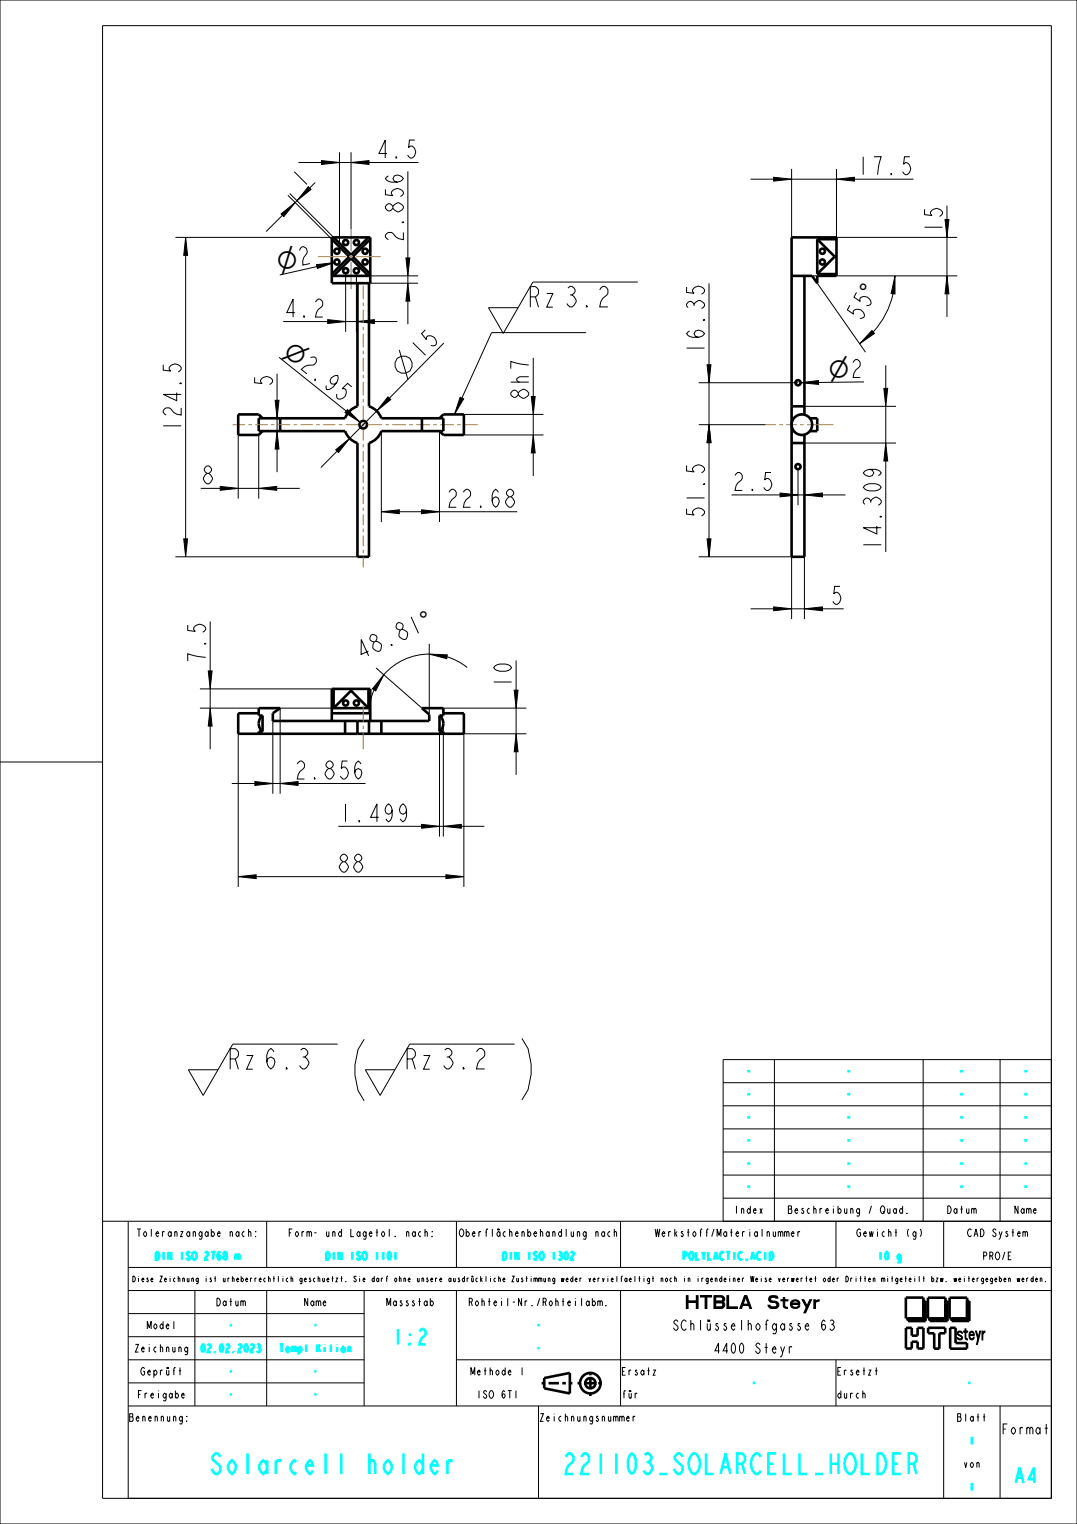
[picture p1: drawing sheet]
<svg xmlns="http://www.w3.org/2000/svg" width="210mm" height="297mm" viewBox="0 0 210 297" stroke-linecap="round" stroke-linejoin="round" font-family="sans-serif">
<path d="M105.6 269.6h6M112.6 269.6h5M115.1 272.1v-5" fill="none" stroke="#000" stroke-width=".51" stroke-dasharray=".7 .7 2 .7" stroke-linecap="butt"/>
<g fill="none" stroke="#000" stroke-width=".51">
<path d="M64.7 46.6l3.4 3.4-3.4 3.4M64.7 46.3h7.5v8.9h-7.5zM64.7 53.8h7.5M65.1 46.3l3.3 3.4 3.4-3.4M65.1 53.8l3.3-3.4 3.4 3.4M69.7 55.2v24M71.9 55.2v24M72.2 46.6l-3.4 3.4 3.4 3.4M154.4 53.8h4l1 1.4v-1.4h3.7v-7.5h-8.7v32.9M156.9 53.8v25.4M159.4 46.6v6.8M159.4 46.6l3.3 3.4"/>
<path d="M159.4 53.4h3.7M159.4 46.6h3.7M162.7 50l-3.3 3.4M162.7 50h.4M46.4 80.8h4l.8 .7M50.4 81.5h4.2v2.5h-4.2zM51.2 84l-.8 .8h-4M69.7 86.3v22.2h2.2v-22.2M82.3 81.5h4.1v2.5h-4.1zM85.7 84l.7 .8h4M90.4 80.8h-4l-.7 .7M154.4 86.3v22.2h2.5v-22.2"/>
<path d="M154.4 84h.4M154.4 81.5h.4M157.9 81.5h1.5v2.5h-1.5M51.2 139.4h-.8v-1.4h4.2l-1.4 1v1.5M51.2 139.4v3.2M51.2 139.4a2 2 0 0 0 0 3.2M64.7 139h7.5M64.7 138h7.5M65.1 134.3v3.7l3.3-3.4M68.4 134.3v.3M71.8 134.3v3.7l-3.4-3.4M85.7 139.4a2 2 0 0 1 0 3.2"/>
<path d="M85.7 139.4h.7v-1.4h-4.1l1.4 1.3v1.2M85.7 139.4v3.2M51.2 142.6h-.8v.4M64.7 140.5v-6.2h7.5v6.2M69.7 140.5h2.2v2.5h-2.2zM85.7 142.6h.7v.4M176.6 252.9h3.4v4h-3.4zM176.6 258.8h1.2v1.5h1.1v-1.5h1.2v4h-1.2v-1.3h-1.1v1.3h-1.2zM180 253.5h.5v4h-3.5v-.6M180.9 252.9h3.4v4.1h-3.4zM181 258.8h3.3v1h-1.1v3h-1v-3h-1.2zM184.3 253.5h.4v3.9h-3.4v-.4"/>
<path d="M185.2 252.9h3.4v4.1h-3.4zM186.3 258.8h-1v4h3.2M188.6 253.5h.4v3.9h-3.4v-.4M106.1 268.6l5-1v4l-5-1z"/>
<circle cx="70.8" cy="82.8" r=".74"/>
<circle cx="115.1" cy="269.6" r="2"/>
<circle cx="115.1" cy="269.6" r="1"/>
</g>
<g fill="none" stroke="#000" stroke-width=".19">
<path d="M0 0h210v297h-210zM20 5h185v287h-185zM56.1 38.1l8.6 8.5M56.5 37.7l8.6 8.6M57.9 39.1l-.3 .4M58.2 31.7h4.5M60.1 36.4l.5 .5-2.7 2.2zM62.7 31.3l3.5 .4-3.5 .3zM66.2 29.7v19.3M66.2 31.7h2.2M68.4 31.7l3.5-.4v.7zM68.4 29.7v15"/>
<path d="M71.9 31.7h9.7M79.5 33.4v16.9M146.4 34.9h4.5M150.9 34.5l3.5 .4-3.5 .4zM154.4 32.9v13.4M154.4 34.9h8.7M163.1 34.9l3.5-.4v.8zM163.1 32.9v13.4h23.5M166.6 34.9h11.5M34.2 46.3h30.5M36.2 46.3l.4 3.5h-.8zM36.2 49.8v55.2"/>
<path d="M54.8 41.7l2.8-2.2-2.3 2.7zM55.1 41.9l-3.2 3.2M61.7 51.6l3.5-.4-3.3 1.1zM67.4 53.3v11.4M69.5 53.3v11.4M72.2 55.2h9.3M72.2 53.8h9.3M79.2 50.3h.7l-.4 3.5zM79.5 55.2l.4 3.5h-.7zM79.5 53.8v1.4M79.5 58.7v4.5M138.2 55.2v15.9"/>
<path d="M158.4 53.8h1M159.4 55.2l9.4 13.4M163.1 53.8h23.5M174.1 57.2a16.2 16.2 0 0 1-3.8 7.5M174.5 53.8v3.5l-.7-.1zM184.6 53.8l.4 3.5h-.7zM184.6 46.3v7.5M184.6 57.3v4.5M53.6 78h.8l-.4 3.5zM54.4 69.7l13.1 10.4M55.2 62.7h8.7M63.9 62.3l3.5 .4-3.5 .3z"/>
<path d="M67.4 62.7h2.1M67.7 79.8l2.5 2.5-2.9-1.9zM69.5 62.7l3.5-.4v.7zM73 62.7h4.5M75.7 77.3l.5 .6-2.7 2.2zM77.8 68.2l1.7 5.7M86.5 66.9l-10.6 10.7M103.6 77.3h.7l-.3 3.5zM104 69.7v7.6M136.2 74.6h19.4M137.9 71.1h.7l-.4 3.5zM138.2 74.6v8.2"/>
<path d="M155.6 74.1l.3 .1 .2 .4M156.1 74.6l3.5-.4v.7zM156.9 79.2h17.8M166.3 70.7l.5-.6h.4l.5 .5a1.35 1.35 0 0 1-.8 1.5l-.4 .6-.1 .9h1.4M168.5 74.4l-8.9 .1M170 64.4l.5 .6-2.9 2zM172.3 75.7h.8l-.4 3.5zM172.7 71.2v4.5M172.7 79.2v7.1M42.9 94.8l3.5 .4-3.5 .3zM46.4 84.8v12.4M46.4 95.2h4"/>
<path d="M50.4 95.2l3.5-.4v.7zM50.4 84.8v12.4M53.9 95.2h4.5M54 84l.4 3.5h-.8zM54 81.5v2.5M54 87.5v4.5M65.5 87.7l2.7-2.3-2.2 2.8zM65.7 87.9l-3.1 3.2M73.5 80.1l-5.3 5.3M74.4 99.7l3.5-.3v.7zM74.4 84v17.7M77.9 99.7h4.3"/>
<path d="M82.2 99.4l3.5 .3-3.5 .4zM85.7 99.7h15.2M85.7 84v17.7M90.4 84.8h15.6M90.4 80.8h15.6M104 84.8l.3 3.5h-.7zM104 80.8v4M104 88.3v4.5M136.2 82.8h13.1M138.2 82.8l.4 3.5h-.7zM138.2 86.3v22.2M142.6 96.5h9.5"/>
<path d="M152.1 96.1l3.5 .4-3.5 .3zM155.6 96.5h1.3M155.6 91.4v7.1M156.9 96.5l3.5-.4v.7zM156.9 86.3h17.8M160.4 96.5h4.5M172.7 86.3l.4 3.5h-.8zM172.7 89.8v17.8M34.2 108.5h35.5M35.8 105h.8l-.4 3.5zM136.2 108.5h18.2v12.1M137.9 105h.7l-.4 3.5z"/>
<path d="M146.4 118.6h4.5M150.9 118.3l3.5 .3-3.5 .4zM154.4 118.6h2.5M156.9 118.6l3.5-.3v.7zM156.9 108.5v12.1M160.4 118.6h4.1M39 138h11.4M39 134.3h25.7M40.6 130.8h.8l-.4 3.5zM41 138l.4 3.5h-.8zM41 121.1v9.7M41 134.3v3.7"/>
<path d="M64.7 138h-10.1v16.7M72.9 134.4l-.6 1.9-.4 2.5M73.3 130.2l9 7.8M74.8 131.5l-1.5 3.1-.7-.4zM83.7 127.5l3.5 .1-.1 .8zM83.7 127.5a11.8 11.8 0 0 0-8.9 4M83.7 125.5v13.8M86.4 138h16.2M87.2 128l1.7 .7 2.2 1.4M100.3 134.5h.7l-.4 3.5zM100.6 138v5M0 148.5h20"/>
<path d="M41 141.5v4.5M45.2 152.7h4.5M46.4 143v29.8M49.7 152.3l3.5 .4-3.5 .4zM53.2 140.5v14.2M53.2 152.7h1.4M54.6 152.7l3.5-.4v.8zM58.1 152.7h13.2M85.7 142.6v20.4M86.4 141v1.6M86.4 143v20M100.6 143l.4 3.5h-.7z"/>
<path d="M100.6 146.5v4.5M102.6 143h-12.2v29.8M46.4 170.8l3.5-.3v.7zM49.9 170.8h37M66 161h16.2M82.2 160.7l3.5 .3-3.5 .4zM85.7 161h.7M86.4 161l3.5-.3v.7zM86.9 170.5l3.5 .3-3.5 .4zM89.9 161h4.5M141 211h64M141 215.5h64"/>
<path d="M151 206.5v31.5M180 206.5v31.5M195 206.5v31.5M205 206.5h-64v31.5M20 238h185M25 238v54M52 238v9M89 238v9M121 238v9M141 220h64M141 224.5h64M141 229h64"/>
<path d="M141 233.5h64M163 238v9M184 238v9M25 247h180M25 251.5h180M25 256h46M38 251.5v22.5M52 251.5v22.5M71 251.5v22.5M89 251.5v22.5M121 251.5v22.5M177.1 256.9l-.1 .1"/>
<path d="M177.2 256.9l-.2 .2M177.3 256.9l-.3 .3M177.4 256.9l-.4 .4M177.5 256.9l-.5 .5M177.6 256.9l-.6 .5M177.6 256.9l-.5 .6M177.7 256.9l-.5 .6M177.8 256.9l-.5 .6M177.9 256.9l-.5 .6M178 256.9l-.5 .6M178.1 256.9l-.5 .6M178.2 256.9l-.5 .6"/>
<path d="M178.3 256.9l-.5 .6M178.4 256.9l-.6 .6M178.5 256.9l-.6 .6M178.5 256.9l-.5 .6M178.6 256.9l-.5 .6M178.7 256.9l-.5 .6M178.8 256.9l-.5 .6M178.9 256.9l-.5 .6M179 256.9l-.5 .6M179.1 256.9l-.5 .6M179.2 256.9l-.5 .6M179.3 256.9l-.6 .6"/>
<path d="M179.4 256.9l-.6 .6M179.4 256.9l-.5 .6M179.5 256.9l-.5 .6M179.6 256.9l-.5 .6M179.7 256.9l-.5 .6M179.8 256.9l-.5 .6M179.9 256.9l-.5 .6M180 256.9l-.5 .6M180.1 253.5l-.1 .1M180.2 253.5l-.2 .2M180.3 253.5l-.3 .3M180.4 253.5l-.4 .4"/>
<path d="M180.5 257.4v.1M180.5 257.3l-.1 .2M180.5 257.3l-.2 .2M180.5 257.2l-.3 .3M180.5 257.1l-.4 .4M180.5 257l-.5 .5M180.5 256.9l-.6 .6M180.5 256.8l-.7 .7M180.5 256.7l-.8 .8M180.5 256.6l-.9 .9M180.5 256.5l-.9 1M180.5 256.4l-.5 .5"/>
<path d="M180.5 256.4l-.5 .4M180.5 256.3l-.5 .4M180.5 256.2l-.5 .4M180.5 256.1l-.5 .4M180.5 256l-.5 .4M180.5 255.9l-.5 .4M180.5 255.8l-.5 .4M180.5 255.7l-.5 .5M180.5 255.6l-.5 .5M180.5 255.6l-.5 .4M180.5 255.5l-.5 .4M180.5 255.4l-.5 .4"/>
<path d="M180.5 255.3l-.5 .4M180.5 255.2l-.5 .4M180.5 255.1l-.5 .4M180.5 255l-.5 .4M180.5 254.9l-.5 .4M180.5 254.8l-.5 .5M180.5 254.7l-.5 .5M180.5 254.7l-.5 .4M180.5 254.6l-.5 .4M180.5 254.5l-.5 .4M180.5 254.4l-.5 .4M180.5 254.3l-.5 .4"/>
<path d="M180.5 254.2l-.5 .4M180.5 254.1l-.5 .4M180.5 254l-.5 .5M180.5 253.9l-.5 .5M180.5 253.8l-.5 .5M180.5 253.8l-.5 .4M180.5 253.7l-.5 .4M180.5 253.6l-.5 .4M181.3 257h.1M181.4 257l-.1 .1M181.5 257l-.2 .2M181.6 257l-.3 .2"/>
<path d="M181.7 257l-.4 .3M181.8 257l-.5 .4M181.9 257l-.5 .4M181.9 257l-.4 .4M182 257l-.4 .4M182.1 257l-.5 .4M182.2 257l-.5 .4M182.3 257l-.5 .4M182.4 257l-.5 .4M182.5 257l-.5 .4M182.6 257l-.5 .4M182.7 257l-.5 .4"/>
<path d="M182.7 257l-.4 .4M182.8 257l-.4 .4M182.9 257l-.5 .4M183 257l-.5 .4M183.1 257l-.5 .4M183.2 257l-.5 .4M183.3 257l-.5 .4M183.4 257l-.5 .4M183.5 257l-.5 .4M183.6 257l-.5 .4M183.6 257l-.4 .4M183.7 257l-.4 .4"/>
<path d="M183.8 257l-.5 .4M183.9 257l-.5 .4M184 257l-.5 .4M184.1 257l-.5 .4M184.2 257l-.5 .4M184.3 257l-.5 .4M184.4 253.5l-.1 .1M184.5 253.5l-.2 .2M184.6 253.5l-.3 .3M184.7 253.5l-.4 .4M184.7 257.4h.1M184.7 257.3l-.1 .1"/>
<path d="M184.7 257.2l-.2 .2M184.7 257.1l-.3 .3M184.7 257l-.4 .4M184.7 256.9l-.5 .5M184.7 256.8l-.5 .6M184.7 256.8l-.6 .6M184.7 256.7l-.7 .7M184.7 256.6l-.8 .8M184.7 256.5l-.4 .4M184.7 256.4l-.4 .4M184.7 256.3l-.4 .4M184.7 256.2l-.4 .4"/>
<path d="M184.7 256.1l-.4 .4M184.7 256l-.4 .4M184.7 255.9l-.4 .4M184.7 255.8l-.4 .4M184.7 255.7l-.4 .4M184.7 255.6l-.4 .4M184.7 255.5l-.4 .4M184.7 255.4l-.4 .4M184.7 255.3l-.4 .4M184.7 255.2l-.4 .4M184.7 255.1l-.4 .4M184.7 255l-.4 .5"/>
<path d="M184.7 255l-.4 .4M184.7 254.9l-.4 .4M184.7 254.8l-.4 .4M184.7 254.7l-.4 .4M184.7 254.6l-.4 .4M184.7 254.5l-.4 .4M184.7 254.4l-.4 .4M184.7 254.3l-.4 .4M184.7 254.2l-.4 .4M184.7 254.1l-.4 .5M184.7 254.1l-.4 .4M184.7 254l-.4 .4"/>
<path d="M184.7 253.9l-.4 .4M184.7 253.8l-.4 .4M184.7 253.7l-.4 .4M184.7 253.6l-.4 .4M185.6 257h.1M185.7 257l-.1 .1M185.8 257l-.2 .2M185.9 257l-.3 .3M186 257l-.4 .4M186.1 257l-.5 .4M186.2 257l-.5 .4M186.2 257l-.4 .4"/>
<path d="M186.3 257l-.4 .4M186.4 257l-.4 .4M186.5 257l-.5 .4M186.6 257l-.5 .4M186.7 257l-.5 .4M186.8 257l-.5 .4M186.9 257l-.5 .4M187 257l-.5 .4M187.1 257l-.5 .4M187.1 257l-.4 .4M187.2 257l-.4 .4M187.3 257l-.5 .4"/>
<path d="M187.4 257l-.5 .4M187.5 257l-.5 .4M187.6 257l-.5 .4M187.7 257l-.5 .4M187.8 257l-.5 .4M187.9 257l-.5 .4M188 257l-.5 .4M188 257l-.4 .4M188.1 257l-.4 .4M188.2 257l-.5 .4M188.3 257l-.5 .4M188.4 257l-.5 .4"/>
<path d="M188.5 257l-.5 .4M188.6 253.5v.1M188.7 253.5l-.1 .2M188.8 253.5l-.2 .2M188.9 253.5l-.3 .3M188.9 253.5l-.3 .4M189 257.4h.1M189 257.3l-.1 .1M189 257.3l-.2 .1M189 257.2l-.3 .2M189 257.1l-.4 .3M189 257l-.4 .4"/>
<path d="M189 256.9l-.5 .5M189 256.8l-.6 .6M189 256.7l-.7 .7M189 256.6l-.8 .8M189 256.5l-.9 .9M189 256.4l-.4 .5M189 256.4l-.4 .4M189 256.3l-.4 .4M189 256.2l-.4 .4M189 256.1l-.4 .4M189 256l-.4 .4M189 255.9l-.4 .4"/>
<path d="M189 255.8l-.4 .5M189 255.7l-.4 .5M189 255.6l-.4 .5M189 255.5l-.4 .5M189 255.5l-.4 .4M189 255.4l-.4 .4M189 255.3l-.4 .4M189 255.2l-.4 .4M189 255.1l-.4 .4M189 255l-.4 .4M189 254.9l-.4 .5M189 254.8l-.4 .5"/>
<path d="M189 254.7l-.4 .5M189 254.7l-.4 .4M189 254.6l-.4 .4M189 254.5l-.4 .4M189 254.4l-.4 .4M189 254.3l-.4 .4M189 254.2l-.4 .4M189 254.1l-.4 .4M189 254l-.4 .5M189 253.9l-.4 .5M189 253.8l-.4 .5M189 253.8l-.4 .4"/>
<path d="M189 253.7l-.4 .4M189 253.6l-.4 .4M25 260.5h46M25 265h46M25 269.5h46M25 274h180M89 265h116M105 274v18M163 265v9M184 274v18M195 274v18"/>
<circle cx="78.7" cy="71.1" r="1.72"/>
</g>
<g fill="#000">
<path d="M54.8 41.7l2.8-2.2-2.3 2.7zM60.1 36.4l.5 .5-2.7 2.2zM62.7 31.3l3.5 .4-3.5 .3zM68.4 31.7l3.5-.4v.7zM150.9 34.5l3.5 .4-3.5 .4zM163.1 34.9l3.5-.4v.8zM36.2 46.3l.4 3.5h-.8zM61.7 51.6l3.5-.4-3.3 1.1zM79.5 55.2l.4 3.5h-.7zM79.2 50.3h.7l-.4 3.5zM174.5 53.8v3.5l-.7-.1zM184.6 53.8l.4 3.5h-.7z"/>
<path d="M63.9 62.3l3.5 .4-3.5 .3zM69.5 62.7l3.5-.4v.7zM137.9 71.1h.7l-.4 3.5zM156.1 74.6l3.5-.4v.7zM170 64.4l.5 .6-2.9 2zM172.3 75.7h.8l-.4 3.5zM42.9 94.8l3.5 .4-3.5 .3zM50.4 95.2l3.5-.4v.7zM53.6 78h.8l-.4 3.5zM54 84l.4 3.5h-.8zM65.5 87.7l2.7-2.3-2.2 2.8zM67.7 79.8l2.5 2.5-2.9-1.9z"/>
<path d="M75.7 77.3l.5 .6-2.7 2.2zM74.4 99.7l3.5-.3v.7zM82.2 99.4l3.5 .3-3.5 .4zM103.6 77.3h.7l-.3 3.5zM104 84.8l.3 3.5h-.7zM138.2 82.8l.4 3.5h-.7zM152.1 96.1l3.5 .4-3.5 .3zM156.9 96.5l3.5-.4v.7zM172.7 86.3l.4 3.5h-.8zM35.8 105h.8l-.4 3.5zM137.9 105h.7l-.4 3.5zM150.9 118.3l3.5 .3-3.5 .4z"/>
<path d="M156.9 118.6l3.5-.3v.7zM41 138l.4 3.5h-.8zM40.6 130.8h.8l-.4 3.5zM74.8 131.5l-1.5 3.1-.7-.4zM83.7 127.5l3.5 .1-.1 .8zM100.3 134.5h.7l-.4 3.5zM49.7 152.3l3.5 .4-3.5 .4zM54.6 152.7l3.5-.4v.8zM100.6 143l.4 3.5h-.7zM46.4 170.8l3.5-.3v.7zM82.2 160.7l3.5 .3-3.5 .4zM86.4 161l3.5-.3v.7z"/>
<path d="M86.9 170.5l3.5 .3-3.5 .4z"/>
</g>
<g fill="none" stroke="#aa8137" stroke-width=".19">
<path d="M62 50h5.4M68.1 50h.7M68.4 44.7v4.3M68.4 49.7v.7M68.4 51v5.3M69.5 50h4.7M70.8 55.6v2.7M70.8 59v.7M70.8 60.3v2.7M70.8 63.7v.6M70.8 65v2.7M70.8 68.4v.6"/>
<path d="M70.8 69.7v2.7M70.8 73v.7M70.8 74.4v2.7M70.8 77.7v.7M70.8 79.1v2.7M45.4 82.8h.1M45.4 82.8h2.4M48.4 82.8h.7M49.8 82.8h2.4M52.9 82.8h.6M54.2 82.8h2.4M57.3 82.8h.6"/>
<path d="M58.6 82.8h2.4M61.7 82.8h.6M63 82.8h2.4M66.1 82.8h.7M67.4 82.8h2.4M70.5 82.8h.7M70.8 82.4v.7M70.8 83.8v2.1M70.8 86.5v.7M70.8 87.9v2.1M70.8 90.7v.6M70.8 92v2.1"/>
<path d="M70.8 94.8v.7M70.8 96.1v2.1M70.8 98.9v.7M71.8 82.8h2.7M75.2 82.8h.6M76.5 82.8h2.7M79.8 82.8h.7M81.2 82.8h2.6M84.5 82.8h.7M85.8 82.8h2.7M89.2 82.8h.6M90.5 82.8h2.7"/>
<path d="M70.8 100.2v2.1M70.8 103v.7M70.8 104.4v2.1M70.8 107.1v.7M70.8 108.5v2.1M70.8 137.5v3.2M70.8 141.4v.7M70.8 142.8v3.2"/>
</g>
<!-- layer: ACHSEN -->
<g fill="none" stroke="#000" stroke-width=".51">
<path d="M69.7 79.2a3.7 3.7 0 0 0-2.4 2.3h-12.7M71.9 79.2a3.7 3.7 0 0 1 2.5 2.3h7.9M46.4 80.8v4M54.6 84h12.7a3.7 3.7 0 0 0 2.4 2.3M82.3 84h-7.9a3.7 3.7 0 0 1-2.5 2.3M90.4 80.8v4M156.9 80.8v-1.6h-2.5v7.1h2.5v-1.6M50.4 139h-4v4h23.3M86.4 139h4v4h-18.5M53.2 140.5h16.5M67.3 140.5v2.5M71.9 140.5h11.8"/>
<path d="M74.4 140.5v2.5"/>
<circle cx="65.7" cy="49" r=".5"/>
<circle cx="65.7" cy="51.1" r=".5"/>
<circle cx="67.4" cy="52.8" r=".5"/>
<circle cx="67.4" cy="47.3" r=".5"/>
<circle cx="69.5" cy="52.8" r=".5"/>
<circle cx="69.5" cy="47.3" r=".5"/>
<circle cx="71.2" cy="49" r=".5"/>
<circle cx="71.2" cy="51.1" r=".5"/>
<circle cx="160.4" cy="49" r=".5"/>
<circle cx="160.4" cy="51.1" r=".5"/>
<circle cx="155.6" cy="74.6" r=".5"/>
<circle cx="155.6" cy="90.9" r=".5"/>
<circle cx="156.4" cy="82.8" r="2"/>
<circle cx="67.4" cy="137" r=".5"/>
<circle cx="69.5" cy="137" r=".5"/>
</g>
<path d="M155.6 74.6h.1M149.3 82.8h2M152 82.8h.6M153.3 82.8h2M156 82.8h.7M157.4 82.8h5.1" fill="none" stroke="#aa8137" stroke-width=".19"/>
<!-- layer: ZEICH_ELEMENTE -->
<path d="M124.4 55h-20.5l-5.8 10-2.9-5h5.8M89.7 77.4l.7 .3-1.8 3.1zM114.3 64.8h-18.4l-5.8 12.8M65.8 203.5h-20.4l-5.8 10-2.9-5h5.8M100.3 203.5h-20.4l-5.8 10M25.9 248.7a.55 .55 0 0 1 .5 .6 .55 .55 0 0 1-.5 .5zM85.7 249.3h.4l-.1-.2a.41 .41 0 0 0-.3 .3 .41 .41 0 0 0 .3 .4l.1-.2M87.9 249.3l-.2-.2a.41 .41 0 0 0-.2 .3 .41 .41 0 0 0 .2 .4l.2-.3M150 249.3h.4l-.2-.2a.41 .41 0 0 0-.2 .3 .41 .41 0 0 0 .2 .4l.2-.2M203.8 249.7l.1 .1z" fill="none" stroke="#000" stroke-width=".19"/>
<path d="M89.7 77.4l.7 .3-1.8 3.1z" fill="#000"/>
<g font-size="15.6">
<text x="65.6" y="214.5">(</text>
<text x="97.6" y="214.4">)</text>
</g>
<g font-size="5.2">
<text x="102.6" y="59.9">Rz 3.2</text>
<text x="44.1" y="208.4">Rz 6.3</text>
<text x="78.6" y="208.4">Rz 3.2</text>
</g>
<g font-size="5.2" fill="#0ff">
<text x="41.3" y="287.3">Solarcell holder</text>
<text x="110.4" y="287.3">221103_SOLARCELL_HOLDER</text>
</g>
<g font-size="4.8">
<text x="54.4" y="52.7" transform="rotate(-13 54.4 52.7)">⌀2</text>
<text x="54.4" y="52.7" transform="rotate(-13 54.4 52.7)">⌀</text>
<text x="170.4" y="58" transform="rotate(-63 170.4 58)">°</text>
<text x="55" y="69" transform="rotate(39 55 69)">⌀2.95</text>
<text x="55" y="69" transform="rotate(39 55 69)">⌀</text>
<text x="161.5" y="73.6" transform="rotate(-1 161.5 73.6)">⌀</text>
<text x="82.9" y="122.8" transform="rotate(-24 82.9 122.8)">°</text>
</g>
<g font-size="4.6">
<text x="73.2" y="30.8">4.5</text>
<text x="166.9" y="34">17.5</text>
<text x="58.9" y="36.9" transform="rotate(-45 58.9 36.9)">1</text>
<text x="78.7" y="47.4" transform="rotate(-90 78.7 47.4)">2.856</text>
<text x="183.8" y="45.7" transform="rotate(-90 183.8 45.7)">15</text>
<text x="55.2" y="61.8">4.2</text>
<text x="82" y="70.2" transform="rotate(-45 82 70.2)">15</text>
<text x="137.4" y="69.2" transform="rotate(-90 137.4 69.2)">16.35</text>
<text x="53.1" y="75.6" transform="rotate(-90 53.1 75.6)">5</text>
<text x="103.1" y="78.1" transform="rotate(-90 103.1 78.1)">8h7</text>
<text x="35.3" y="84.4" transform="rotate(-90 35.3 84.4)">124.5</text>
<text x="39.1" y="94.3">8</text>
<text x="142.6" y="95.6">2.5</text>
<text x="86.9" y="98.9">22.68</text>
<text x="137.4" y="101.2" transform="rotate(-90 137.4 101.2)">51.5</text>
<text x="171.8" y="107.6" transform="rotate(-90 171.8 107.6)">14.309</text>
<text x="161.7" y="117.8">5</text>
<text x="40.1" y="129.5" transform="rotate(-90 40.1 129.5)">7.5</text>
<text x="99.8" y="134.3" transform="rotate(-90 99.8 134.3)">10</text>
<text x="57.3" y="151.8">2.856</text>
<text x="66" y="160.2">1.499</text>
<text x="65.6" y="170">88</text>
</g>
<g font-size="4.5">
<text x="167.8" y="62.9" transform="rotate(-63 167.8 62.9)">55°</text>
<text x="70.1" y="128.6" transform="rotate(-24 70.1 128.6)">48.81°</text>
</g>
<g font-size="3.9" fill="#0ff">
<text x="76.5" y="262">1:2</text>
<text x="197.7" y="289">A4</text>
</g>
<g font-size="3.3">
<text x="132.3" y="255">HTBLA</text>
<text x="148.3" y="255">Steyr</text>
<text x="186.7" y="261.1">steyr</text>
</g>
<g font-size="2.6" fill="#0ff">
<text x="145.3" y="209.8">-</text>
<text x="164.8" y="209.8">-</text>
<text x="186.8" y="209.8">-</text>
<text x="199.3" y="209.8">-</text>
<text x="145.3" y="214.3">-</text>
<text x="164.8" y="214.3">-</text>
<text x="186.8" y="214.3">-</text>
<text x="199.3" y="214.3">-</text>
<text x="145.3" y="218.8">-</text>
<text x="164.8" y="218.8">-</text>
<text x="186.8" y="218.8">-</text>
<text x="199.3" y="218.8">-</text>
<text x="145.3" y="223.3">-</text>
<text x="145.3" y="227.8">-</text>
<text x="164.8" y="223.3">-</text>
<text x="164.8" y="227.8">-</text>
<text x="186.8" y="223.3">-</text>
<text x="186.8" y="227.8">-</text>
<text x="199.3" y="223.3">-</text>
<text x="199.3" y="227.8">-</text>
<text x="145.3" y="232.3">-</text>
<text x="164.8" y="232.3">-</text>
<text x="186.8" y="232.3">-</text>
<text x="199.3" y="232.3">-</text>
</g>
<g font-size="2.6">
<text x="131.4" y="259.3">SChlüsselhofgasse 63</text>
<text x="139.2" y="263.8">4400 Steyr</text>
<text x="195.3" y="279.5">Format</text>
</g>
<g font-size="2">
<text x="143.1" y="236.5">Index</text>
<text x="153.8" y="236.5">Beschreibung / Quad.</text>
<text x="184.6" y="236.5">Datum</text>
<text x="197.7" y="236.5">Name</text>
<text x="26.8" y="241">Toleranzangabe nach:</text>
<text x="56.5" y="241">Form- und Lagetol. nach:</text>
<text x="89.8" y="241">Oberflächenbehandlung nach</text>
<text x="128" y="241">Werkstoff/Materialnummer</text>
<text x="167.1" y="241">Gewicht (g)</text>
<text x="188.7" y="241">CAD System</text>
<text x="191.6" y="245.5">PRO/E</text>
<text x="42.1" y="254.5">Datum</text>
<text x="59.2" y="254.5">Name</text>
<text x="75.3" y="254.5">Massstab</text>
<text x="91.5" y="254.5">Rohteil-Nr./Rohteilabm.</text>
<text x="26.2" y="263.5">Zeichnung</text>
<text x="28.6" y="259">Model</text>
<text x="27.4" y="268">Geprüft</text>
<text x="91.7" y="268">Methode I</text>
<text x="121.1" y="268">Ersatz</text>
<text x="163.1" y="268">Ersetzt</text>
<text x="26.8" y="272.5">Freigabe</text>
<text x="92.9" y="272.5">ISO 6T1</text>
<text x="121.1" y="272.5">für</text>
<text x="163.1" y="272.5">durch</text>
<text x="25.1" y="277">Benennung:</text>
<text x="105.1" y="277">Zeichnungsnummer</text>
<text x="186.6" y="277">Blatt</text>
<text x="187.7" y="286">von</text>
</g>
<g font-size="2" fill="#0ff">
<text x="30.3" y="245.5">DIN ISO 2768 m</text>
<text x="63.5" y="245.5">DIN ISO 1101</text>
<text x="98" y="245.5">DIN ISO 1302</text>
<text x="133.2" y="245.5">POLYLACTIC_ACID</text>
<text x="171.2" y="245.5">10 g</text>
<text x="39.2" y="263.5">02.02.2023</text>
<text x="44.4" y="259">-</text>
<text x="54.5" y="263.5">Templ Kilian</text>
<text x="60.9" y="259">-</text>
<text x="104.4" y="259">-</text>
<text x="104.4" y="263.5">-</text>
<text x="44.4" y="268">-</text>
<text x="60.9" y="268">-</text>
<text x="44.4" y="272.5">-</text>
<text x="60.9" y="272.5">-</text>
<text x="146.4" y="270.3">-</text>
<text x="188.4" y="270.3">-</text>
<text x="188.9" y="281.5">1</text>
<text x="188.9" y="290.5">1</text>
</g>
<g font-size="1.4">
<text x="26.5" y="249.8">Diese Zeichnung ist urheberrechtlich geschuetzt. Sie darf ohne unsere</text>
<text x="88.1" y="249.8">ausdrückliche Zustimmung weder vervielfaeltigt noch in irgendeiner Weise</text>
<text x="152.2" y="249.8">verwertet oder Dritten mitgeteilt bzw. weitergegeben werden.</text>
</g>
</svg>
